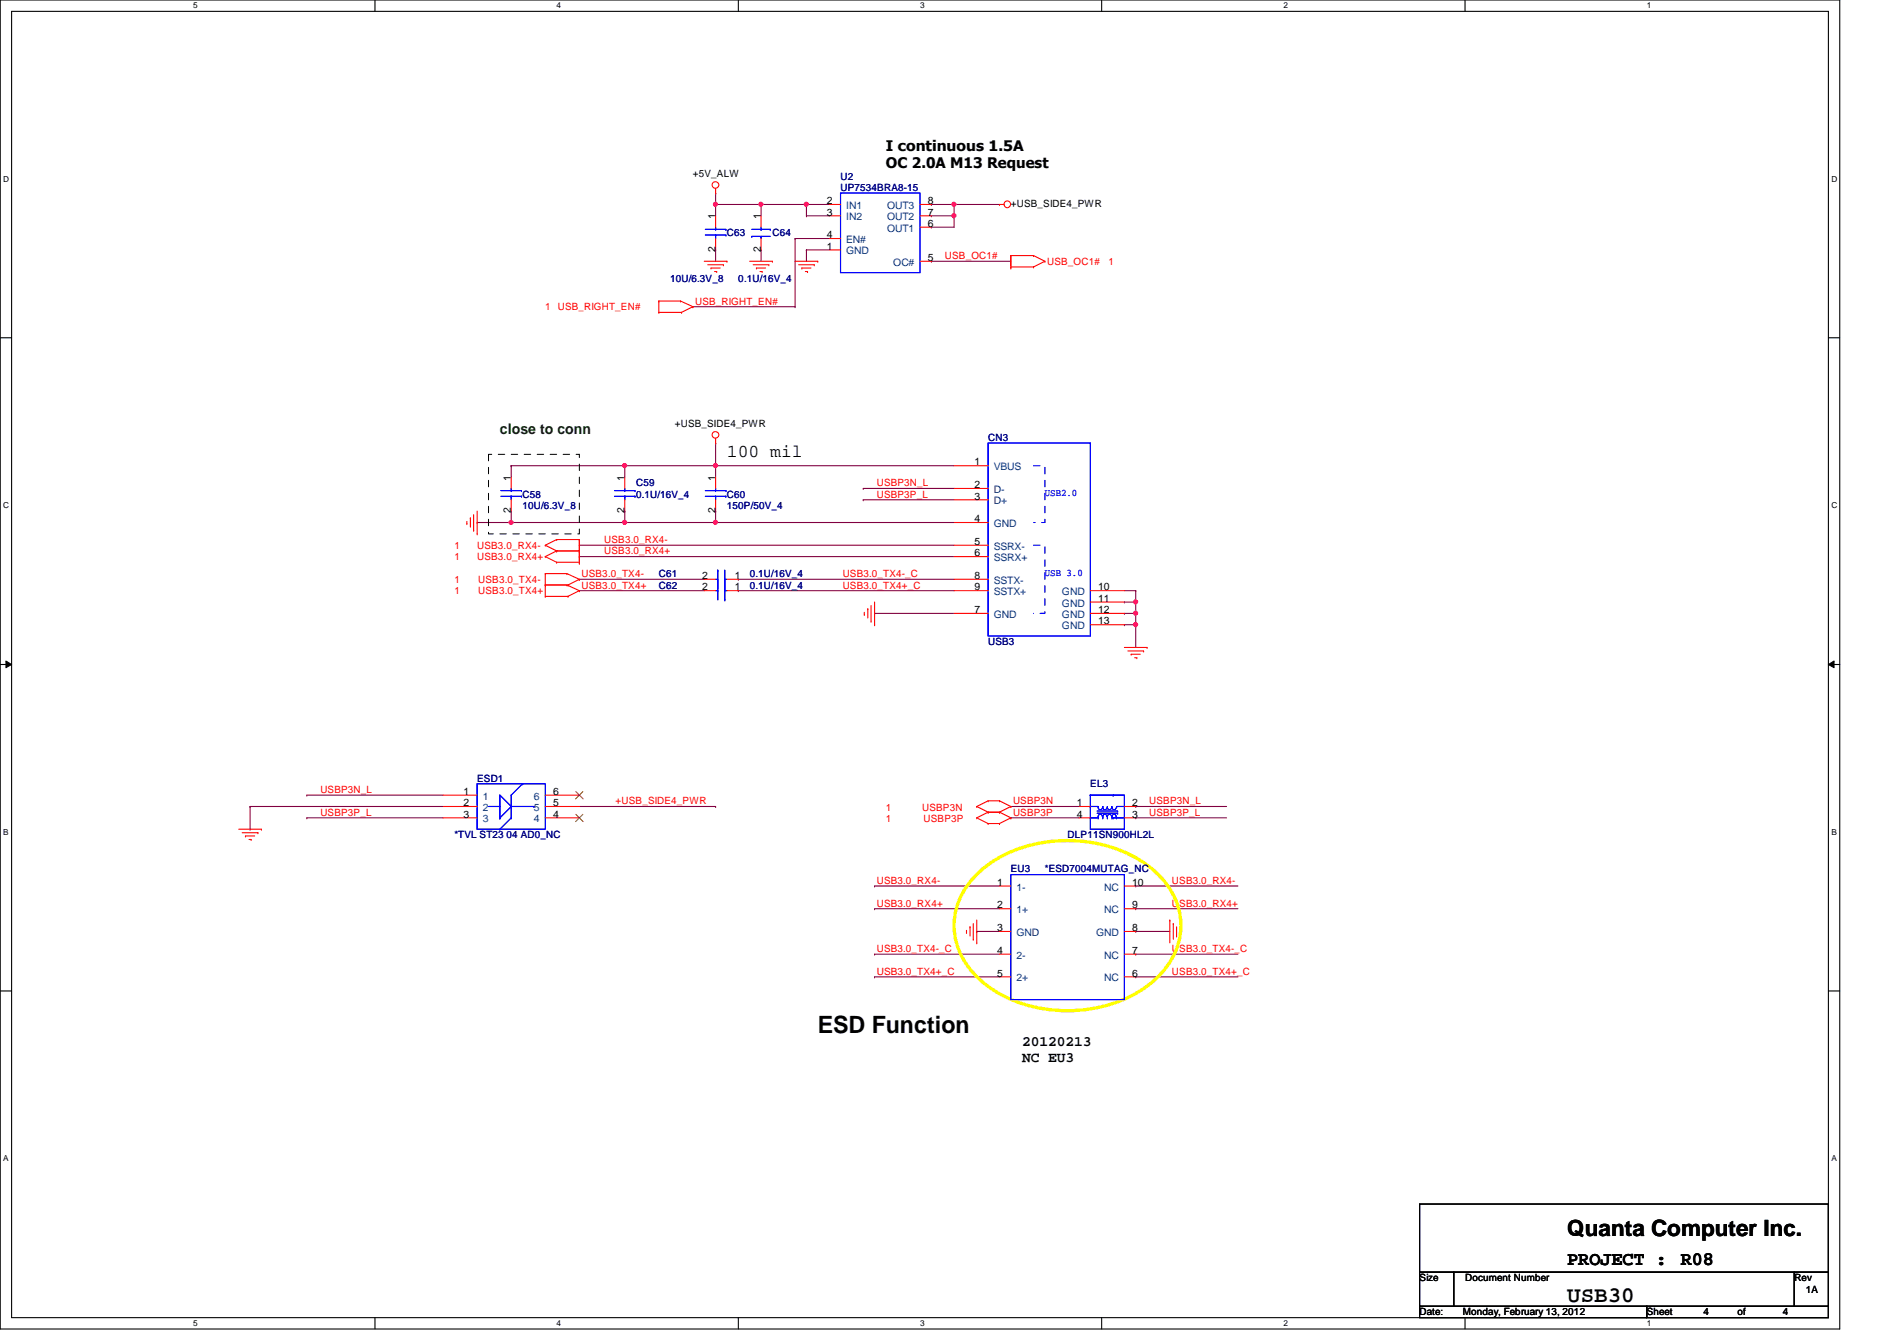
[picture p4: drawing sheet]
<svg xmlns="http://www.w3.org/2000/svg" width="297mm" height="210mm" viewBox="0 0 297 210" stroke-linecap="round" stroke-linejoin="round" font-family="sans-serif">
<path d="M0 0h288.1v208h-288.1zM1.8 1.8h284.5v204.4h-284.5z" fill="none" stroke="#000" stroke-width=".17"/>
<g fill="#fff">
<path d="M30.3 .2h.6v1.4h-.6z"/>
<path d="M30.3 206.4h.6v1.4h-.6z"/>
</g>
<path d="M58.7 0v1.8M58.7 206.2v1.8" fill="none" stroke="#000" stroke-width=".17"/>
<g fill="#fff">
<path d="M87.2 .2h.6v1.4h-.6z"/>
<path d="M87.2 206.4h.6v1.4h-.6z"/>
</g>
<path d="M115.6 0v1.8M115.6 206.2v1.8" fill="none" stroke="#000" stroke-width=".17"/>
<g fill="#fff">
<path d="M144.1 .2h.6v1.4h-.6z"/>
<path d="M144.1 206.4h.6v1.4h-.6z"/>
</g>
<path d="M172.5 0v1.8M172.5 206.2v1.8" fill="none" stroke="#000" stroke-width=".17"/>
<g fill="#fff">
<path d="M201 .2h.6v1.4h-.6z"/>
<path d="M201 206.4h.6v1.4h-.6z"/>
</g>
<path d="M229.4 0v1.8M229.4 206.2v1.8" fill="none" stroke="#000" stroke-width=".17"/>
<g fill="#fff">
<path d="M257.8 .2h.7v1.4h-.7z"/>
<path d="M257.8 206.4h.7v1.4h-.7z"/>
<path d="M.5 27.3h.9v1.4h-.9z"/>
<path d="M286.8 27.3h.9v1.4h-.9z"/>
<path d="M.5 78.4h.9v1.4h-.9z"/>
<path d="M286.8 78.4h.9v1.4h-.9z"/>
</g>
<path d="M0 52.9h1.8M286.3 52.9h1.8" fill="none" stroke="#000" stroke-width=".17"/>
<g fill="#fff">
<path d="M.5 129.5h.8v1.4h-.8z"/>
<path d="M286.8 129.5h.8v1.4h-.8z"/>
</g>
<path d="M0 104h1.8M286.3 104h1.8" fill="none" stroke="#000" stroke-width=".17"/>
<path d="M.9 103.5l.9 .5-.9 .5zM286.3 104l.9-.5v1z" fill="#000"/>
<path d="M.9 103.5l.9 .5-.9 .5zM286.3 104l.9-.5v1z" fill="none" stroke="#000" stroke-width=".16"/>
<g fill="#fff">
<path d="M.5 180.6h.8v1.4h-.8z"/>
<path d="M286.8 180.6h.8v1.4h-.8z"/>
</g>
<path d="M0 155.1h1.8M286.3 155.1h1.8" fill="none" stroke="#000" stroke-width=".17"/>
<path d="M136.9 96h.1M136.9 96h12.5M176.1 94.2h.1M176.1 94.2h1.7M177.8 97.8h.1M177.8 97.8v3.5M177.8 138.7h.1M177.8 138.7h16" fill="none" stroke="#800040" stroke-width=".17"/>
<circle cx="177.8" cy="97.8" r=".32" fill="#f0f"/>
<circle cx="177.8" cy="97.8" r=".32" fill="none" stroke="#f0f" stroke-width=".17"/>
<path d="M112.1 69.3h.1M112.1 69.3v3.6M74.7 81.8h.1M74.7 81.8h5.3M176.1 96h.1M177.8 94.2h.1M177.8 94.2v1.8h-1.7" fill="none" stroke="#800040" stroke-width=".17"/>
<circle cx="80" cy="81.8" r=".32" fill="#f0f"/>
<circle cx="80" cy="81.8" r=".32" fill="none" stroke="#f0f" stroke-width=".17"/>
<path d="M112.1 81.8h.1M112.1 81.8h37.3" fill="none" stroke="#800040" stroke-width=".17"/>
<circle cx="112" cy="81.8" r=".32" fill="#f0f"/>
<circle cx="112" cy="81.8" r=".32" fill="none" stroke="#f0f" stroke-width=".17"/>
<path d="M112.1 72.9h.1M112.1 72.9h37.3" fill="none" stroke="#800040" stroke-width=".17"/>
<circle cx="112" cy="72.9" r=".32" fill="#f0f"/>
<circle cx="112" cy="72.9" r=".32" fill="none" stroke="#f0f" stroke-width=".17"/>
<path d="M80 72.9h.1M80 72.9h17.8" fill="none" stroke="#800040" stroke-width=".17"/>
<circle cx="97.8" cy="72.9" r=".32" fill="#f0f"/>
<circle cx="97.8" cy="72.9" r=".32" fill="none" stroke="#f0f" stroke-width=".17"/>
<path d="M97.8 72.9h.1M97.8 72.9h14.3M112.1 72.9h.1M112.1 72.9v1.8M80 80h.1M80 80v1.8M97.8 81.8h.1M112.1 80h.1M112.1 80v1.8h-14.3" fill="none" stroke="#800040" stroke-width=".17"/>
<circle cx="97.8" cy="81.8" r=".32" fill="#f0f"/>
<circle cx="97.8" cy="81.8" r=".32" fill="none" stroke="#f0f" stroke-width=".17"/>
<g fill="none" stroke="#800040" stroke-width=".17">
<path d="M119.2 32h.1M119.2 32v1.8M126.3 33.8h.1M126.3 32h.1M126.3 33.8h3.5M126.3 32h3.5M108.5 48h.1M108.5 48h16M80 72.9h.1M80 72.9v1.8M97.8 72.9h.1M97.8 72.9v1.8"/>
<path d="M135.2 76.5h.1M135.2 78.2h.1M135.2 76.5h14.2M135.2 78.2h14.2M80 81.8h.1M90.7 85.3h.1M90.7 87.1h.1M90.7 90.7h.1M90.7 92.5h.1M90.7 85.3h58.7M90.7 87.1h58.7M90.7 90.7h19.6"/>
<path d="M90.7 92.5h19.6M97.8 80h.1M97.8 80v1.8h-17.8M115.6 90.7h.1M115.6 92.5h.1M115.6 90.7h33.8M115.6 92.5h33.8M136.9 138.7h.1M136.9 138.7h19.6M158.3 128h.1M158.3 126.2h.1M158.3 128h10.6"/>
<path d="M158.3 126.2h10.6M177.8 126.2h.1M177.8 128h.1M177.8 128h14.3M177.8 126.2h14.3M136.9 142.2h.1M136.9 149.4h.1M136.9 152.9h.1M136.9 142.2h19.6M136.9 149.4h19.6M136.9 152.9h19.6M177.8 142.2h.1"/>
<path d="M177.8 145.8h.1M177.8 149.4h.1M177.8 152.9h.1M177.8 142.2h16M177.8 145.8h5.4M177.8 149.4h16M177.8 152.9h16"/>
</g>
<circle cx="126.3" cy="32" r=".32" fill="#f0f"/>
<circle cx="126.3" cy="32" r=".32" fill="none" stroke="#f0f" stroke-width=".17"/>
<g fill="none" stroke="#800040" stroke-width=".17">
<path d="M112.1 30.2h.1M112.1 32h.1M112.1 30.2v3.6M112.1 32h14.2M119.2 32h.1M119.2 39.1h.1M119.2 39.1v1.8M124.5 37.3h.1M124.5 37.3v10.7M124.5 37.3h5.3M126.3 32h.1M126.3 32v1.8"/>
<path d="M149.4 32h.1M149.4 32h7.1M124.5 48h.1M145.8 40.9h.1M145.8 40.9h12.5"/>
</g>
<circle cx="119.1" cy="32" r=".32" fill="#f0f"/>
<circle cx="119.1" cy="32" r=".32" fill="none" stroke="#f0f" stroke-width=".17"/>
<circle cx="112" cy="32" r=".32" fill="#f0f"/>
<circle cx="112" cy="32" r=".32" fill="none" stroke="#f0f" stroke-width=".17"/>
<path d="M145.8 32h.1M145.8 32h3.6" fill="none" stroke="#800040" stroke-width=".17"/>
<circle cx="149.4" cy="32" r=".32" fill="#f0f"/>
<circle cx="149.4" cy="32" r=".32" fill="none" stroke="#f0f" stroke-width=".17"/>
<path d="M126.3 39.1h.1M126.3 39.1v1.8M149.4 32h.1M149.4 32v1.8" fill="none" stroke="#800040" stroke-width=".17"/>
<circle cx="149.4" cy="33.8" r=".32" fill="#f0f"/>
<circle cx="149.4" cy="33.8" r=".32" fill="none" stroke="#f0f" stroke-width=".17"/>
<g fill="none" stroke="#800040" stroke-width=".17">
<path d="M112.1 39.1h.1M112.1 39.1v1.8M126.3 39.1h.1M126.3 39.1h3.5M145.8 35.6h.1M145.8 33.8h.1M145.8 33.8h3.6M149.4 33.8h.1M149.4 33.8v1.8h-3.6M176.1 97.8h.1M177.8 96h.1M177.8 96v1.8h-1.7"/>
<path d="M39.2 126.2h.1M39.2 129.8h.1M39.2 126.2h30.2M39.2 126.2v3.6M48 124.5h.1M48 128h.1M48 124.5h21.4M48 128h21.4M90.7 126.2h21.4M112.1 126.2h.1M152.9 145.8h.1M152.9 145.8h3.6"/>
</g>
<circle cx="177.8" cy="96" r=".32" fill="#f0f"/>
<circle cx="177.8" cy="96" r=".32" fill="none" stroke="#f0f" stroke-width=".17"/>
<path d="M176.1 92.5h1.7M177.8 92.5h.1M177.8 94.2h.1M177.8 92.5v1.7" fill="none" stroke="#800040" stroke-width=".17"/>
<circle cx="177.8" cy="94.2" r=".32" fill="#f0f"/>
<circle cx="177.8" cy="94.2" r=".32" fill="none" stroke="#f0f" stroke-width=".17"/>
<g fill="none" stroke="#f00" stroke-width=".17">
<path d="M112.1 30.2h.1M112.1 29.5v.7M112.1 33.8v1.8M112.1 37.3v1.8M119.2 33.8v1.8M119.2 37.3v1.8M129.8 32h1.8M129.8 37.3h1.8M129.8 39.1h1.8M129.8 33.8h1.8M144.1 32h1.7M144.1 35.6h1.7"/>
<path d="M144.1 33.8h1.7M156.5 32h.1M156.5 32h.7M103.2 47.1h.1M103.2 48.9h.1M103.2 47.1h3.3M103.2 48.9h3.5M103.2 47.1v1.8M106.5 47.1h.1M106.5 47.1l2 .9M106.7 48.9h.1M108.5 48h.1"/>
<path d="M108.5 48l-1.8 .9M110.3 40.9h3.5M110.8 41.4h2.5M111.3 42h.1M111.3 42h1.5M111.9 42.5h.3M112.2 42.5h.1M113.3 41.4h.1M113.8 40.9h.1M117.4 40.9h3.5M117.9 41.4h2.5M118.4 42h.1"/>
<path d="M118.4 42h1.5M119 42.5h.3M119.3 42.5h.1M120.4 41.4h.1M120.9 40.9h.1M124.5 40.9h3.6M125 41.4h2.5M125.6 42h.1M125.6 42h1.4M126.1 42.5h.3M126.4 42.5h.1M127.5 41.4h.1"/>
<path d="M128.1 40.9h.1M144.1 40.9h1.7M158.3 42h.1M158.3 41.8h.1M158.3 40h.1M158.3 40v2M158.3 40h3.5M158.3 41.8h3.5M161.8 40h.1M161.8 41.8h.1M161.8 40l1.8 .9M163.6 40.9h.1"/>
<path d="M163.6 40.9l-1.8 .9M80 74.7v1.8M80 78.2v1.8M97.8 74.7v1.8M97.8 78.2v1.8M112.1 69.3h.1M112.1 68.6v.7M112.1 74.7v1.8M112.1 78.2v1.8M149.4 72.9h5.3M149.4 78.2h5.3M149.4 76.5h5.3"/>
<path d="M73.1 82h.1M73.1 81.6v.4M73.7 81.1h.1M73.7 81.1v1.4M74.2 83h.1M74.2 80.6v2.4M74.7 83.6h.1M74.7 80v3.6M85.4 89.8h.1M85.4 91.6h.1M85.4 93.3h.1M85.4 85.3h.1"/>
<path d="M85.4 87.1h.1M85.4 89.8h3.4M85.4 91.6h3.5M85.4 89.8v3.5M85.4 93.3h3.5M85.4 85.3l1.8 .9M85.4 87.1l1.8 .9M87.2 84.5h.1M87.2 86.2h.1M87.2 88h.1M87.2 84.5h3.5M87.2 84.5l-1.8 .8"/>
<path d="M87.2 86.2h3.5M87.2 86.2l-1.8 .9M87.2 88h3.5M88.8 89.8h.1M88.8 91.6h.1M88.8 89.8l1.9 .9M88.8 91.6l1.9 .9M88.9 91.6h.1M88.9 93.3h.1M90.7 90.7h.1M90.7 92.5h.1M90.7 86.4h.1"/>
<path d="M90.7 86.2h.1M90.7 84.5h.1M90.7 88.2h.1M90.7 88h.1M90.7 90.7l-1.8 .9M90.7 92.5l-1.8 .8M90.7 84.5v3.7M110.3 90.7h1.8M110.3 92.5h1.8M113.8 90.7h1.8M113.8 92.5h1.8M135.3 96.2h.1"/>
<path d="M135.3 95.8v.4M135.9 95.3h.1M135.9 95.3v1.4M136.4 97.2h.1M136.4 94.8v2.4M136.9 97.8h.1M136.9 94.2v3.6M149.4 90.7h5.3M149.4 92.5h5.3M149.4 81.8h5.3M149.4 96h5.3M149.4 87.1h5.3"/>
<path d="M149.4 85.3h5.3M170.7 92.5h5.4M170.7 96h5.4M170.7 94.2h5.4M170.7 97.8h5.4M176.1 101.3h3.5M176.6 101.9h2.5M177.1 102.4h.1M177.1 102.4h1.5M177.7 103h.3M178 103h.1M179.1 101.9h.1"/>
<path d="M179.6 101.3h.1M37.4 129.8h3.5M37.9 130.3h2.5M38.4 130.9h.1M38.4 130.9h1.5M39 131.4h.3M39.3 131.4h.1M40.4 130.3h.1M40.9 129.8h.1M69.4 124.5h5.3M69.4 126.2h5.3M69.4 128h5.3"/>
<path d="M85.4 124.5h5.3M85.4 126.2h5.3M85.4 128h5.3M152.9 126.2h.1M152.9 128h.1M152.9 126.2l1.8 .9M152.9 128l1.8 .9M154.7 125.3h.1M154.7 127.1h.1M154.7 128.9h.1M154.7 127.1h1.8M154.7 125.3h1.8"/>
<path d="M154.7 125.3l-1.8 .9M154.7 128.9h1.8M154.7 127.1l-1.8 .9M156.5 127.1h.1M156.5 125.3h.1M156.5 128.9h.1M156.5 125.3l1.8 .9M156.5 127.1l1.8 .9M156.5 138.7h1.8M158.3 126.2h.1M158.3 128h.1M158.3 126.2l-1.8 .9"/>
<path d="M158.3 128l-1.8 .9M168.9 126.2h1.8M168.9 128h1.8M176.1 126.2h1.7M176.1 128h1.7M176.1 138.7h1.7M151.3 146h.1M151.3 145.6v.4M151.9 145.1h.1M151.9 145.1v1.4M152.4 147h.1M152.4 144.6v2.4"/>
<path d="M152.9 147.6h.1M152.9 144v3.6M156.5 142.2h1.8M156.5 145.8h1.8M156.5 149.4h1.8M156.5 152.9h1.8M176.1 142.2h1.7M176.1 145.8h1.7M176.1 149.4h1.7M176.1 152.9h1.7M183.2 144h.1M183.2 144v3.6"/>
<path d="M183.7 144.6h.1M183.7 144.6v2.4M184.2 146.5h.1M184.2 145.1v1.4M184.8 145.6h.1M184.8 145.6v.4"/>
<circle cx="112" cy="29" r=".52"/>
<circle cx="157.7" cy="32" r=".52"/>
<circle cx="112" cy="68.1" r=".52"/>
</g>
<path d="M222.3 188.5h64v10.6h-64zM222.3 199.1h5.3v5.4h-5.3zM227.6 199.1h53.4v5.4h-53.4zM281 199.1h5.3v5.4h-5.3zM222.3 204.5h35.5v1.7h-35.5zM257.8 204.5h28.5v1.7h-28.5z" fill="none" stroke="#000" stroke-width=".17"/>
<path d="M76.5 71.1h14.2v12.5h-14.2z" fill="none" stroke="#000" stroke-width=".16" stroke-dasharray="1 1 1 1 1 1 1 1"/>
<path d="M153.4 136.4a21.2 21.2 0 0 1 17.3-4.6 18.4 18.4 0 0 1 12.1 6.7 10.6 10.6 0 0 1-.9 13.8 19.9 19.9 0 0 1-14.8 5.9 19.8 19.8 0 0 1-14.7-5.9 10.7 10.7 0 0 1 0-14.9z" fill="none" stroke="#ff0" stroke-width=".51"/>
<g fill="none" stroke="#00f" stroke-width=".17">
<path d="M110.4 36.8h3.3M110.4 35.9h3.3M112.1 35.9h.1M112.1 36.8h.1M112.1 35.6v.3M112.1 36.8v.5M113.7 36.8h.1M113.7 35.9h.1M117.7 37h.1M117.7 35.9h2.9M117.7 37h2.9M119.2 35.9h.1"/>
<path d="M119.2 37h.1M119.2 35.6v.3M119.2 37v.3M120.6 35.9h.1M131.6 30.2h12.5v12.5h-12.5zM78.4 77.7h3.3M78.4 76.8h3.3M80 76.8h.1M80 77.7h.1M80 76.5v.3M80 77.7v.5M81.7 77.7h.1"/>
<path d="M81.7 76.8h.1M96.2 77.7h3.2M96.2 76.8h3.2M97.8 76.8h.1M97.8 77.7h.1M97.8 76.5v.3M97.8 77.7v.5M99.4 77.7h.1M99.4 76.8h.1M110.4 77.7h3.3M110.4 76.8h3.3M112.1 76.8h.1"/>
<path d="M112.1 77.7h.1M112.1 76.5v.3M112.1 77.7v.5M113.7 77.7h.1M113.7 76.8h.1M154.7 69.3h16v30.3h-16zM112.1 90.7h.3M112.1 92.5h.3M112.4 89.2h.1M112.4 90.7h.1M112.4 91h.1M112.4 92.5h.1"/>
<path d="M112.4 89.2v4.7M113.5 90.7h.1M113.5 92.1h.1M113.5 92.5h.1M113.5 93.9h.1M113.5 90.7h.3M113.5 89.2v4.7M113.5 92.5h.3M74.7 122.7h10.7v7.1h-10.7zM76.5 126.2h1.8M78.3 129.8h.1M78.3 126.2h.1"/>
<path d="M78.3 128h.1M80 128h.1M80 126.2h.1M80 128l-1.7 1.8M80 126.2h3.6M80 126.2l-1.7-1.7v3.5M80 126.2l-1.7 1.8M81.8 122.7h.1M81.8 122.7l-1.8 1.8v3.5M83.6 126.2h.1M158.3 136.9h17.8v19.6h-17.8zM170.7 124.5h5.4v5.3h-5.4z"/>
<path d="M170.7 124.5h.1M170.7 126.2h.1M170.7 128h.1M170.7 126.2h1.3M170.7 128h1.3M170.7 124.5h1.3M171.8 127.3h3.2M171.8 127h3.2M172 126.2h.1M172 126.2a.35 .35 0 0 0 .2 .5 .35 .35 0 0 0 .4-.3M172 128h.1M172.6 127.8a.34 .34 0 0 0-.3-.3 .34 .34 0 0 0-.3 .3v.2"/>
<path d="M172.7 126.2h.1M172.7 126.2a.35 .35 0 0 0 .2 .5 .35 .35 0 0 0 .5-.3M172.7 128h.1M173.3 127.8a.34 .34 0 0 0-.3-.3 .34 .34 0 0 0-.3 .3v.2M173.4 126.2h.1M173.4 126.2a.35 .35 0 0 0 .2 .5 .35 .35 0 0 0 .5-.3M173.4 128h.1M174 127.8h.1a.34 .34 0 0 0-.4-.3 .34 .34 0 0 0-.3 .3v.2M174.1 126.2h.1M174.1 126.2a.35 .35 0 0 0 .3 .5 .35 .35 0 0 0 .4-.3M174.1 128h.1M174.3 128h.1"/>
<path d="M174.3 124.5h.1M174.3 128h1.8M174.3 124.5h1.2M174.7 127.8h.1a.34 .34 0 0 0-.4-.3 .34 .34 0 0 0-.3 .3v.2M174.8 126.2h.1M174.8 128h.1M174.8 126.2h1.3M174.8 126.2v.2M174.8 127.8v.2M175 127.3h.1M175 127h.1"/>
</g>
<path d="M90.2 127.5l1.1 1.1M90.2 123.9l1.1 1.2M91.3 127.5l-1.2 1.1M91.3 123.9l-1.2 1.2" fill="none" stroke="#804000" stroke-width=".16"/>
<path d="M161.8 72.9h1.8v8.9h-1.8M161.8 85.3h1.8v10.7h-1.8" fill="none" stroke="#fff" stroke-width=".16" stroke-dasharray="1 1 1 1 1 1 1 1"/>
<path d="M161.8 72.9h1.8v8.9h-1.8M161.8 85.3h1.8v10.7h-1.8" fill="none" stroke="#00f" stroke-width=".16" stroke-dasharray="1 1 1 1 1 1 1 1"/>
<circle cx="177.8" cy="97.8" r=".32" fill="#f0f"/>
<circle cx="177.8" cy="97.8" r=".32" fill="none" stroke="#f0f" stroke-width=".17"/>
<circle cx="80" cy="81.8" r=".32" fill="#f0f"/>
<circle cx="80" cy="81.8" r=".32" fill="none" stroke="#f0f" stroke-width=".17"/>
<circle cx="112" cy="81.8" r=".32" fill="#f0f"/>
<circle cx="112" cy="81.8" r=".32" fill="none" stroke="#f0f" stroke-width=".17"/>
<circle cx="112" cy="72.9" r=".32" fill="#f0f"/>
<circle cx="112" cy="72.9" r=".32" fill="none" stroke="#f0f" stroke-width=".17"/>
<circle cx="97.8" cy="72.9" r=".32" fill="#f0f"/>
<circle cx="97.8" cy="72.9" r=".32" fill="none" stroke="#f0f" stroke-width=".17"/>
<circle cx="97.8" cy="81.8" r=".32" fill="#f0f"/>
<circle cx="97.8" cy="81.8" r=".32" fill="none" stroke="#f0f" stroke-width=".17"/>
<circle cx="126.3" cy="32" r=".32" fill="#f0f"/>
<circle cx="126.3" cy="32" r=".32" fill="none" stroke="#f0f" stroke-width=".17"/>
<circle cx="119.1" cy="32" r=".32" fill="#f0f"/>
<circle cx="119.1" cy="32" r=".32" fill="none" stroke="#f0f" stroke-width=".17"/>
<circle cx="112" cy="32" r=".32" fill="#f0f"/>
<circle cx="112" cy="32" r=".32" fill="none" stroke="#f0f" stroke-width=".17"/>
<circle cx="149.4" cy="32" r=".32" fill="#f0f"/>
<circle cx="149.4" cy="32" r=".32" fill="none" stroke="#f0f" stroke-width=".17"/>
<circle cx="149.4" cy="33.8" r=".32" fill="#f0f"/>
<circle cx="149.4" cy="33.8" r=".32" fill="none" stroke="#f0f" stroke-width=".17"/>
<circle cx="177.8" cy="96" r=".32" fill="#f0f"/>
<circle cx="177.8" cy="96" r=".32" fill="none" stroke="#f0f" stroke-width=".17"/>
<circle cx="177.8" cy="94.2" r=".32" fill="#f0f"/>
<circle cx="177.8" cy="94.2" r=".32" fill="none" stroke="#f0f" stroke-width=".17"/>
<text font-size="3.7" x="128.1" y="161.7">ESD Function</text>
<g font-size="3.5">
<text x="245.4" y="193.5">Quanta Computer Inc.</text>
<text x="245.4" y="203.8">USB30</text>
</g>
<g font-size="3">
<text x="245.4" y="198.1">PROJECT :</text>
<text x="263.2" y="198.1">R08</text>
</g>
<text font-size="2.8" x="113.8" y="71.6">100 mil</text>
<g font-size="2.3">
<text x="138.7" y="23.6">I continuous 1.5A</text>
<text x="138.7" y="26.4">OC 2.0A M13 Request</text>
<text x="160.1" y="163.7">20120213</text>
<text x="160.1" y="166.2">NC EU3</text>
</g>
<text font-size="2.3" fill="#004000" x="78.3" y="67.9">close to conn</text>
<g font-size="1.6">
<text x="108.5" y="27.8">+5V_ALW</text>
<text x="112" y="34.3" transform="rotate(-90 112 34.3)">1</text>
<text x="119.1" y="34.3" transform="rotate(-90 119.1 34.3)">1</text>
<text x="129.5" y="32">2</text>
<text x="129.5" y="33.7">3</text>
<text x="145.3" y="35.5">6</text>
<text x="145.3" y="33.7">7</text>
<text x="145.3" y="32">8</text>
<text x="158.3" y="32.4">+USB_SIDE4_PWR</text>
<text x="112" y="39.5" transform="rotate(-90 112 39.5)">2</text>
<text x="119.1" y="39.5" transform="rotate(-90 119.1 39.5)">2</text>
<text x="129.5" y="37.3">4</text>
<text x="129.5" y="39.1">1</text>
<text x="145.3" y="40.9">5</text>
<text x="105.7" y="66.9">+USB_SIDE4_PWR</text>
<text x="80" y="75.2" transform="rotate(-90 80 75.2)">1</text>
<text x="97.8" y="75.2" transform="rotate(-90 97.8 75.2)">1</text>
<text x="112" y="75.2" transform="rotate(-90 112 75.2)">1</text>
<text x="152.6" y="72.9">1</text>
<text x="152.6" y="76.4">2</text>
<text x="80" y="80.3" transform="rotate(-90 80 80.3)">2</text>
<text x="97.8" y="80.3" transform="rotate(-90 97.8 80.3)">2</text>
<text x="112" y="80.3" transform="rotate(-90 112 80.3)">2</text>
<text x="152.6" y="81.7">4</text>
<text x="152.6" y="78.2">3</text>
<text x="152.6" y="87.1">6</text>
<text x="152.6" y="85.3">5</text>
<text x="109.9" y="90.6">2</text>
<text x="109.9" y="92.4">2</text>
<text x="115.1" y="90.6">1</text>
<text x="115.1" y="92.4">1</text>
<text x="152.6" y="96">7</text>
<text x="152.6" y="92.4">9</text>
<text x="152.6" y="90.6">8</text>
<text x="172" y="92.4">10</text>
<text x="172" y="94.2">11</text>
<text x="172" y="96">12</text>
<text x="172" y="97.7">13</text>
<text x="72.6" y="124.4">1</text>
<text x="86.6" y="124.4">6</text>
<text x="72.6" y="126.2">2</text>
<text x="72.6" y="128">3</text>
<text x="86.6" y="128">4</text>
<text x="86.6" y="126.2">5</text>
<text x="168.6" y="126.2">1</text>
<text x="168.6" y="128">4</text>
<text x="177.3" y="126.2">2</text>
<text x="177.3" y="128">3</text>
<text x="156.2" y="142.2">2</text>
<text x="156.2" y="138.6">1</text>
<text x="177.3" y="142.2">9</text>
<text x="177.3" y="138.6">10</text>
<text x="156.2" y="149.3">4</text>
<text x="156.2" y="145.8">3</text>
<text x="177.3" y="145.8">8</text>
<text x="177.3" y="149.3">7</text>
<text x="156.2" y="152.9">5</text>
<text x="177.3" y="152.9">6</text>
<text x="222.3" y="200.6">Size</text>
<text x="229.4" y="200.6">Document Number</text>
<text x="281" y="200.6">Rev</text>
<text x="282.7" y="202.4">1A</text>
<text x="222.3" y="205.9">Date:</text>
<text x="229.1" y="205.9">Monday, February 13, 2012</text>
<text x="257.8" y="205.9">Sheet</text>
<text x="266.7" y="205.9">4</text>
<text x="272.1" y="205.9">of</text>
<text x="279.2" y="205.9">4</text>
</g>
<g font-size="1.6" fill="#000080">
<text x="131.6" y="28.1">U2</text>
<text x="131.6" y="29.9">UP7534BRA8-15</text>
<text x="113.8" y="37">C63</text>
<text x="120.9" y="37">C64</text>
<text x="104.9" y="44.1">10U/6.3V_8</text>
<text x="115.6" y="44.1">0.1U/16V_4</text>
<text x="154.7" y="69">CN3</text>
<text x="81.8" y="77.9">C58</text>
<text x="99.6" y="76.1">C59</text>
<text x="99.6" y="77.9">0.1U/16V_4</text>
<text x="113.8" y="77.9">C60</text>
<text x="81.8" y="79.7">10U/6.3V_8</text>
<text x="113.8" y="79.7">150P/50V_4</text>
<text x="103.2" y="90.3">C61</text>
<text x="103.2" y="92.1">C62</text>
<text x="117.4" y="90.3">0.1U/16V_4</text>
<text x="117.4" y="92.1">0.1U/16V_4</text>
<text x="154.7" y="101">USB3</text>
<text x="74.7" y="122.3">ESD1</text>
<text x="170.7" y="123.2">EL3</text>
<text x="71.2" y="131.2">*TVL ST23 04 AD0_NC</text>
<text x="167.2" y="131.2">DLP11SN900HL2L</text>
<text x="158.3" y="136.6">EU3</text>
<text x="163.6" y="136.6">*ESD7004MUTAG_NC</text>
</g>
<g font-size="1.6" fill="#004080">
<text x="132.5" y="32.7">IN1</text>
<text x="132.5" y="34.5">IN2</text>
<text x="138.9" y="34.5">OUT2</text>
<text x="138.9" y="32.7">OUT3</text>
<text x="132.5" y="38.1">EN#</text>
<text x="132.5" y="39.8">GND</text>
<text x="138.9" y="36.3">OUT1</text>
<text x="139.9" y="41.6">OC#</text>
<text x="155.6" y="73.6">VBUS</text>
<text x="155.6" y="77.2">D-</text>
<text x="155.6" y="82.5">GND</text>
<text x="155.6" y="79">D+</text>
<text x="155.6" y="87.8">SSRX+</text>
<text x="155.6" y="86.1">SSRX-</text>
<text x="155.6" y="93.2">SSTX+</text>
<text x="155.6" y="91.4">SSTX-</text>
<text x="166.3" y="93.2">GND</text>
<text x="166.3" y="95">GND</text>
<text x="155.6" y="96.7">GND</text>
<text x="166.3" y="96.7">GND</text>
<text x="166.3" y="98.5">GND</text>
<text x="75.6" y="125.2">1</text>
<text x="83.6" y="125.2">6</text>
<text x="75.6" y="127">2</text>
<text x="75.6" y="128.7">3</text>
<text x="83.6" y="128.7">4</text>
<text x="83.6" y="127">5</text>
<text x="159.2" y="143">1+</text>
<text x="159.2" y="139.4">1-</text>
<text x="172.9" y="143">NC</text>
<text x="172.9" y="139.4">NC</text>
<text x="159.2" y="146.5">GND</text>
<text x="171.6" y="146.5">GND</text>
<text x="159.2" y="150.1">2-</text>
<text x="159.2" y="153.6">2+</text>
<text x="172.9" y="150.1">NC</text>
<text x="172.9" y="153.6">NC</text>
</g>
<g font-size="1.6" fill="#f00">
<text x="148" y="40.6">USB_OC1#</text>
<text x="164" y="41.4">USB_OC1#</text>
<text x="173.6" y="41.4">1</text>
<text x="108.8" y="47.7">USB_RIGHT_EN#</text>
<text x="85.4" y="48.6">1 USB_RIGHT_EN#</text>
<text x="137.3" y="76.1">USBP3N_L</text>
<text x="137.3" y="77.9">USBP3P_L</text>
<text x="71.2" y="85.9">1</text>
<text x="71.2" y="87.7">1</text>
<text x="74.7" y="85.9">USB3.0_RX4-</text>
<text x="74.7" y="87.7">USB3.0_RX4+</text>
<text x="94.6" y="85">USB3.0_RX4-</text>
<text x="94.6" y="86.8">USB3.0_RX4+</text>
<text x="71.2" y="91.2">1</text>
<text x="71.2" y="93">1</text>
<text x="74.9" y="91.2">USB3.0_TX4-</text>
<text x="74.9" y="93">USB3.0_TX4+</text>
<text x="91.1" y="90.3">USB3.0_TX4-</text>
<text x="91.1" y="92.1">USB3.0_TX4+</text>
<text x="131.9" y="90.3">USB3.0_TX4-_C</text>
<text x="131.9" y="92.1">USB3.0_TX4+_C</text>
<text x="50.2" y="124.1">USBP3N_L</text>
<text x="96.4" y="125.9">+USB_SIDE4_PWR</text>
<text x="158.6" y="125.9">USBP3N</text>
<text x="180" y="125.9">USBP3N_L</text>
<text x="50.2" y="127.7">USBP3P_L</text>
<text x="138.7" y="127">1</text>
<text x="138.7" y="128.7">1</text>
<text x="144.4" y="127">USBP3N</text>
<text x="144.6" y="128.7">USBP3P</text>
<text x="158.6" y="127.7">USBP3P</text>
<text x="180" y="127.7">USBP3P_L</text>
<text x="137.3" y="141.9">USB3.0_RX4+</text>
<text x="137.3" y="138.3">USB3.0_RX4-</text>
<text x="183.5" y="138.3">USB3.0_RX4-</text>
<text x="183.5" y="141.9">USB3.0_RX4+</text>
<text x="137.3" y="149">USB3.0_TX4-_C</text>
<text x="183.5" y="149">USB3.0_TX4-_C</text>
<text x="137.3" y="152.6">USB3.0_TX4+_C</text>
<text x="183.5" y="152.6">USB3.0_TX4+_C</text>
</g>
<g font-size="1.6" fill="#00f">
<text x="163.6" y="77.7">USB2.0</text>
<text x="163.6" y="90.1">USB 3.0</text>
</g>
<g font-size="1.3">
<text x="30.3" y="1.3">5</text>
<text x="87.2" y="1.3">4</text>
<text x="144.1" y="1.3">3</text>
<text x="201" y="1.3">2</text>
<text x="257.8" y="1.3">1</text>
<text x=".5" y="28.4">D</text>
<text x="286.8" y="28.4">D</text>
<text x=".5" y="79.5">C</text>
<text x="286.8" y="79.5">C</text>
<text x=".5" y="130.7">B</text>
<text x="286.8" y="130.7">B</text>
<text x=".5" y="181.8">A</text>
<text x="286.8" y="181.8">A</text>
<text x="30.3" y="207.6">5</text>
<text x="87.2" y="207.6">4</text>
<text x="144.1" y="207.6">3</text>
<text x="201" y="207.6">2</text>
<text x="257.8" y="207.6">1</text>
</g>
</svg>
